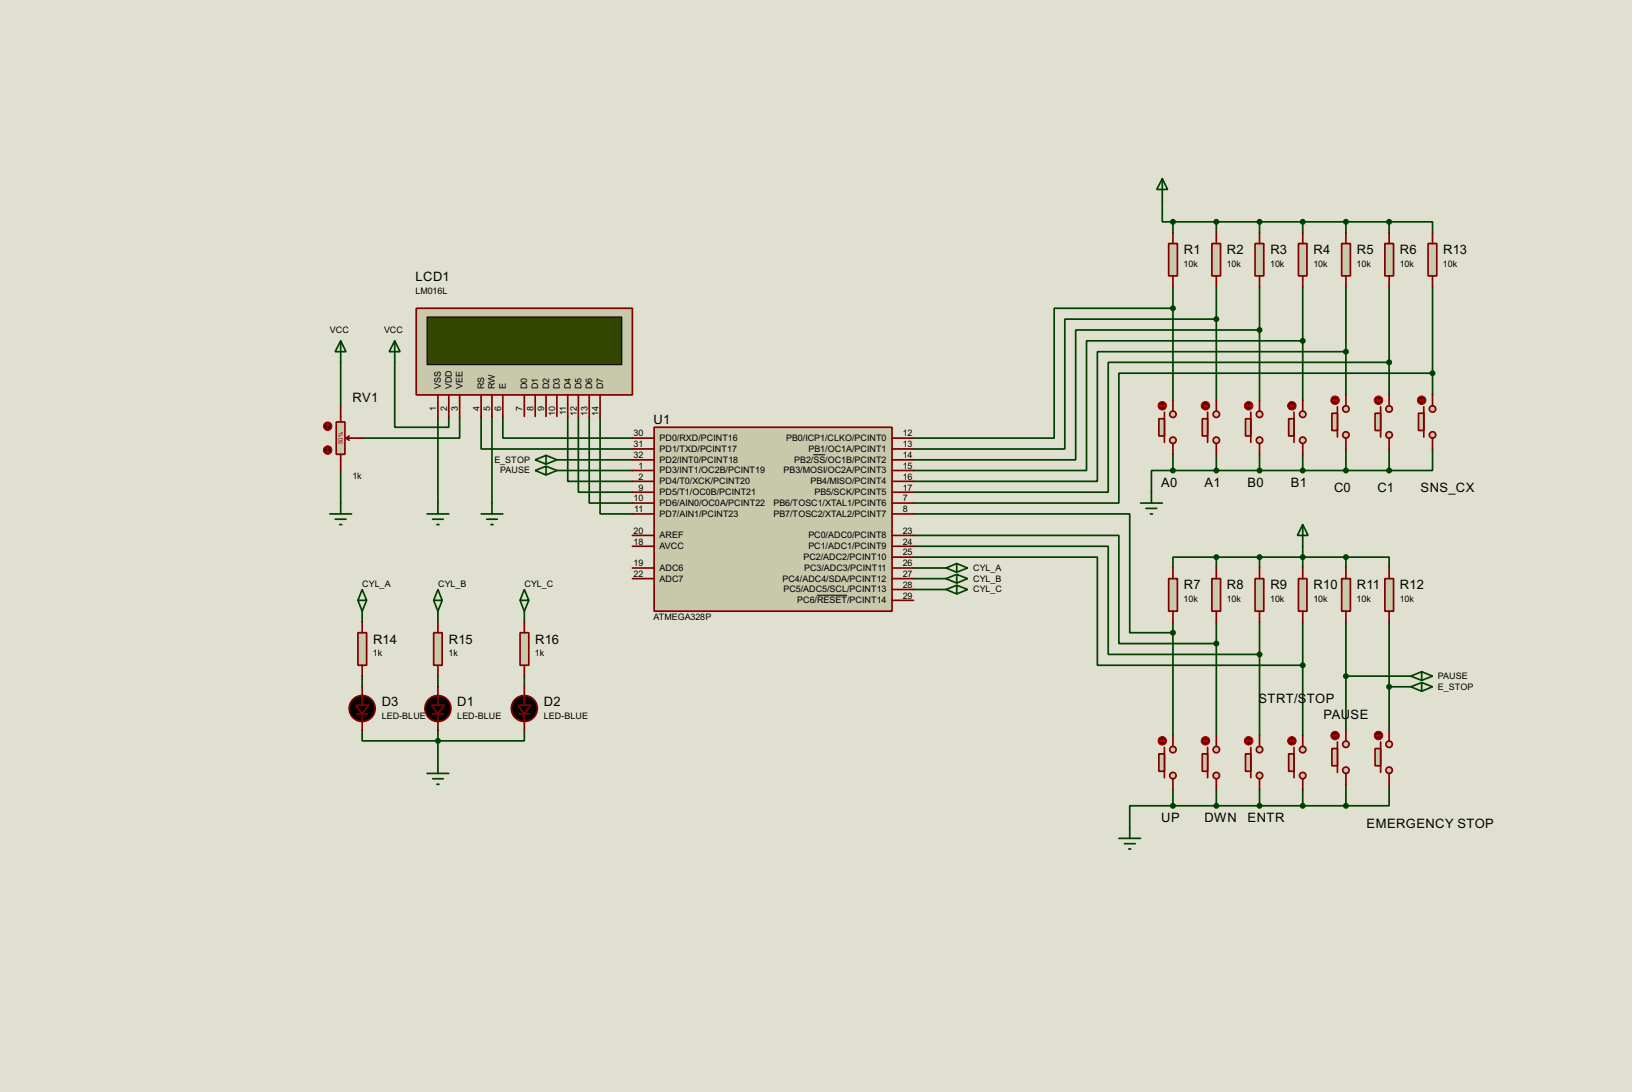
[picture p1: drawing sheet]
<svg xmlns="http://www.w3.org/2000/svg" width="383mm" height="256mm" viewBox="0 0 383 256" stroke-linecap="round" stroke-linejoin="round" font-family="sans-serif">
<path d="M0 0h383.5v256.5h-383.5z" fill="#e0e0d0"/>
<g fill="none" stroke="#004000" stroke-width=".4">
<path d="M273.1 47v5.1h2.5M275.6 52.1h50.8M275.6 52.1v2.6M285.8 52.1v2.6M296 52.1v2.6M306.1 52.1v2.6M316.3 52.1v2.6M326.4 52.1h10.2v2.6M326.4 52.1v2.6M275.6 72.4h-27.9v30.5h-33M275.6 67.4v26.6M285.8 75h-35.6v30.5h-35.5"/>
<path d="M285.8 67.4v26.6M296 77.5h-43.2v30.5h-38.1M296 67.4v26.6M306.1 67.4v26.6M316.3 67.4v25.4M326.4 67.4v25.4M336.6 67.4v25.4M80.1 85.1v10.2M92.8 85.1v15.3h12.7v-2.6M102.9 97.8v20.4M108 97.8v5.1h-22.9M113.1 97.8v7.7h35.5"/>
<path d="M115.6 97.8v20.4M118.2 97.8v5.1h30.4M133.4 97.8v15.3h15.2M135.9 97.8v17.8h12.7M138.5 97.8v20.4h10.1M141 97.8v22.9h7.6M306.1 80.1h-50.8v30.4h-40.6M316.3 82.6h-58.4v30.5h-43.2M326.4 85.1h-66v30.5h-45.7M336.6 87.7h-73.7v30.5h-48.2M80.1 110.5v7.7M130.9 110.5h17.7"/>
<path d="M130.9 108h17.7M275.6 110.5h-5v5.1M275.6 106.7v3.8M275.6 110.5h50.8M285.8 106.7v3.8M296 106.7v3.8M306.1 106.7v3.8M316.3 105.5v5M326.4 105.5v5M336.6 105.5v5h-10.2M214.7 120.7h50.8v27.9h10.1M214.7 125.8h48.2v25.4h22.9"/>
<path d="M214.7 128.3h45.7v25.4h35.6M214.7 130.9h43.2v25.4h48.2M214.7 138.5h7.6M214.7 133.4h7.6M214.7 135.9h7.6M285.8 130.9h-10.2v2.5M285.8 130.9v2.5M285.8 130.9h30.5M296 130.9v2.5M306.1 128.3v5.1M316.3 130.9h10.1v2.5M316.3 130.9v2.5"/>
<path d="M85.1 143.6v2.5M85.1 158.8v2.5M102.9 143.6v2.5M102.9 158.8v2.5M123.2 143.6v2.5M123.2 158.8v2.5M275.6 146.1v26.7M285.8 146.1v26.7M296 146.1v26.7M306.1 146.1v26.7M316.3 146.1v25.4M316.3 158.8h15.2"/>
<path d="M326.4 146.1v25.4M85.1 171.5v2.5h38.1v-2.5M102.9 171.5v7.6M326.4 161.3h5.1M275.6 189.3h-10.1v5.1M275.6 185.5v3.8M275.6 189.3h40.7M285.8 185.5v3.8M296 185.5v3.8M306.1 185.5v3.8M316.3 184.2v5.1M326.4 184.2v5.1h-10.1"/>
</g>
<path d="M153.7 100.4h55.9v43.2h-55.9z" fill="#c8c8aa" stroke="#800000" stroke-width=".4"/>
<g fill="none" stroke="#800000" stroke-width=".4">
<path d="M148.6 102.9h5.1M148.6 105.5h5.1M148.6 110.5h5.1M148.6 108h5.1M148.6 118.2h5.1M148.6 115.6h5.1M148.6 113.1h5.1M209.6 102.9h5.1M209.6 105.5h5.1M209.6 110.5h5.1M209.6 108h5.1M209.6 118.2h5.1"/>
<path d="M209.6 115.6h5.1M209.6 113.1h5.1M148.6 120.7h5.1M148.6 135.9h5.1M148.6 133.4h5.1M148.6 128.3h5.1M148.6 125.8h5.1M209.6 120.7h5.1M209.6 138.5h5.1M209.6 135.9h5.1M209.6 133.4h5.1M209.6 130.9h5.1"/>
<path d="M209.6 128.3h5.1M209.6 125.8h5.1M209.6 141h5.1"/>
</g>
<path d="M191.1 106.8h2.8M192 139.8h7.1" fill="none" stroke="#000" stroke-width=".23"/>
<path d="M79 99.1h2.1v7.6h-2.1z" fill="#c8c8aa" stroke="#800000" stroke-width=".4"/>
<path d="M80.1 95.3v3.8M80.1 106.7v3.8M81.3 102.9l.8 .5M81.3 102.9h3.8M82.1 102.4l-.8 .5" fill="none" stroke="#800000" stroke-width=".4"/>
<circle cx="77" cy="100.1" r="1" fill="#400000" stroke="#f00" stroke-width=".23"/>
<path d="M77 99.6l-.2 .3M77 99.6l.3 .3M77 99.6v1" fill="none" stroke="#f00" stroke-width=".23"/>
<circle cx="77" cy="105.7" r="1" fill="#400000" stroke="#f00" stroke-width=".23"/>
<path d="M76.8 106l.2 .2M77 105.2v1M77.3 106l-.3 .2" fill="none" stroke="#f00" stroke-width=".23"/>
<path d="M97.8 72.4h50.8v20.4h-50.8z" fill="#c8c8aa" stroke="#800000" stroke-width=".4"/>
<path d="M100.4 74.5h45.7v11.2h-45.7z" fill="#324600" stroke="#000" stroke-width=".25"/>
<g fill="none" stroke="#800000" stroke-width=".4">
<path d="M102.9 92.8v5M105.5 92.8v5M108 92.8v5M113.1 92.8v5M115.6 92.8v5M118.2 92.8v5M123.2 92.8v5M125.8 92.8v5M128.3 92.8v5M130.9 92.8v5M133.4 92.8v5M135.9 92.8v5"/>
<path d="M138.5 92.8v5M141 92.8v5"/>
</g>
<path d="M80.1 80.1l1.2 2.5h-2.5zM80.1 80.1v5M80.1 118.2v2.5M77.5 120.7h5.1M78.8 122h2.5M79.8 123.2h.5" fill="none" stroke="#004000" stroke-width=".4"/>
<g fill="#c8c8aa" stroke="#800000" stroke-width=".4">
<circle cx="275.6" cy="97.3" r=".75"/>
<circle cx="275.6" cy="103.4" r=".75"/>
</g>
<path d="M273.6 96.8v7.1" fill="none" stroke="#800000" stroke-width=".4"/>
<path d="M272.3 98.4h1.3v4h-1.3z" fill="#c8c8aa" stroke="#800000" stroke-width=".4"/>
<path d="M275.6 94v2.6M275.6 104.2v2.5" fill="none" stroke="#800000" stroke-width=".4"/>
<circle cx="273.1" cy="95.3" r="1" fill="#400000" stroke="#f00" stroke-width=".23"/>
<path d="M272.6 95.3h1M272.6 95.3l.3 .3M272.9 95.1l-.3 .2M273.4 95.1l.2 .2M273.6 95.3l-.2 .3" fill="none" stroke="#f00" stroke-width=".23"/>
<g fill="#c8c8aa" stroke="#800000" stroke-width=".4">
<circle cx="285.8" cy="97.3" r=".75"/>
<circle cx="285.8" cy="103.4" r=".75"/>
</g>
<path d="M283.8 96.8v7.1" fill="none" stroke="#800000" stroke-width=".4"/>
<path d="M282.5 98.4h1.3v4h-1.3z" fill="#c8c8aa" stroke="#800000" stroke-width=".4"/>
<path d="M285.8 94v2.6M285.8 104.2v2.5" fill="none" stroke="#800000" stroke-width=".4"/>
<circle cx="283.2" cy="95.3" r="1" fill="#400000" stroke="#f00" stroke-width=".23"/>
<path d="M282.8 95.3h1M282.8 95.3l.2 .3M283 95.1l-.2 .2M283.5 95.1l.3 .2M283.8 95.3l-.3 .3" fill="none" stroke="#f00" stroke-width=".23"/>
<g fill="#c8c8aa" stroke="#800000" stroke-width=".4">
<circle cx="295.9" cy="97.3" r=".75"/>
<circle cx="295.9" cy="103.4" r=".75"/>
</g>
<path d="M293.9 96.8v7.1" fill="none" stroke="#800000" stroke-width=".4"/>
<path d="M292.7 98.4h1.2v4h-1.2z" fill="#c8c8aa" stroke="#800000" stroke-width=".4"/>
<path d="M296 94v2.6M296 104.2v2.5" fill="none" stroke="#800000" stroke-width=".4"/>
<circle cx="293.4" cy="95.3" r="1" fill="#400000" stroke="#f00" stroke-width=".23"/>
<path d="M292.9 95.3h1M292.9 95.3l.3 .3M293.2 95.1l-.3 .2M293.7 95.1l.2 .2M293.9 95.3l-.2 .3" fill="none" stroke="#f00" stroke-width=".23"/>
<g fill="#c8c8aa" stroke="#800000" stroke-width=".4">
<circle cx="306.1" cy="97.3" r=".75"/>
<circle cx="306.1" cy="103.4" r=".75"/>
</g>
<path d="M304.1 96.8v7.1" fill="none" stroke="#800000" stroke-width=".4"/>
<path d="M302.8 98.4h1.3v4h-1.3z" fill="#c8c8aa" stroke="#800000" stroke-width=".4"/>
<path d="M306.1 94v2.6M306.1 104.2v2.5" fill="none" stroke="#800000" stroke-width=".4"/>
<circle cx="303.5" cy="95.3" r="1" fill="#400000" stroke="#f00" stroke-width=".23"/>
<path d="M303.1 95.3h1M303.1 95.3l.2 .3M303.3 95.1l-.2 .2M303.8 95.1l.3 .2M304.1 95.3l-.3 .3" fill="none" stroke="#f00" stroke-width=".23"/>
<path d="M274.6 57.2h2.1v7.6h-2.1z" fill="#c8c8aa" stroke="#800000" stroke-width=".4"/>
<path d="M275.6 54.7v2.5M275.6 64.8v2.6" fill="none" stroke="#800000" stroke-width=".4"/>
<path d="M284.8 57.2h2v7.6h-2z" fill="#c8c8aa" stroke="#800000" stroke-width=".4"/>
<path d="M285.8 54.7v2.5M285.8 64.8v2.6" fill="none" stroke="#800000" stroke-width=".4"/>
<path d="M294.9 57.2h2.1v7.6h-2.1z" fill="#c8c8aa" stroke="#800000" stroke-width=".4"/>
<path d="M296 54.7v2.5M296 64.8v2.6" fill="none" stroke="#800000" stroke-width=".4"/>
<path d="M305.1 57.2h2v7.6h-2z" fill="#c8c8aa" stroke="#800000" stroke-width=".4"/>
<path d="M306.1 54.7v2.5M306.1 64.8v2.6" fill="none" stroke="#800000" stroke-width=".4"/>
<path d="M315.3 57.2h2v7.6h-2z" fill="#c8c8aa" stroke="#800000" stroke-width=".4"/>
<path d="M316.3 54.7v2.5M316.3 64.8v2.6" fill="none" stroke="#800000" stroke-width=".4"/>
<path d="M92.8 80.1l1.2 2.5h-2.5zM92.8 80.1v5M102.9 118.2v2.5M115.6 118.2v2.5M100.4 120.7h5.1M101.7 122h2.5M102.7 123.2h.5M113.1 120.7h5.1M114.4 122h2.5M115.4 123.2h.5" fill="none" stroke="#004000" stroke-width=".4"/>
<path d="M325.4 57.2h2.1v7.6h-2.1z" fill="#c8c8aa" stroke="#800000" stroke-width=".4"/>
<path d="M326.4 54.7v2.5M326.4 64.8v2.6" fill="none" stroke="#800000" stroke-width=".4"/>
<g fill="#004000" stroke="#004000" stroke-width=".4">
<circle cx="285.8" cy="52.1" r=".5"/>
<circle cx="295.9" cy="52.1" r=".5"/>
<circle cx="306.1" cy="52.1" r=".5"/>
</g>
<g fill="#c8c8aa" stroke="#800000" stroke-width=".4">
<circle cx="316.2" cy="96.1" r=".75"/>
<circle cx="316.2" cy="102.2" r=".75"/>
</g>
<path d="M314.3 95.6v7.1" fill="none" stroke="#800000" stroke-width=".4"/>
<path d="M313 97.1h1.3v4h-1.3z" fill="#c8c8aa" stroke="#800000" stroke-width=".4"/>
<path d="M316.3 92.8v2.5M316.3 102.9v2.6" fill="none" stroke="#800000" stroke-width=".4"/>
<circle cx="313.7" cy="94" r="1" fill="#400000" stroke="#f00" stroke-width=".23"/>
<path d="M313.2 94h1.1M313.2 94l.3 .3M313.5 93.8l-.3 .2M314 93.8l.3 .2M314.3 94l-.3 .3" fill="none" stroke="#f00" stroke-width=".23"/>
<g fill="#c8c8aa" stroke="#800000" stroke-width=".4">
<circle cx="326.4" cy="96.1" r=".75"/>
<circle cx="326.4" cy="102.2" r=".75"/>
</g>
<path d="M324.4 95.6v7.1" fill="none" stroke="#800000" stroke-width=".4"/>
<path d="M323.1 97.1h1.3v4h-1.3z" fill="#c8c8aa" stroke="#800000" stroke-width=".4"/>
<path d="M326.4 92.8v2.5M326.4 102.9v2.6" fill="none" stroke="#800000" stroke-width=".4"/>
<circle cx="323.9" cy="94" r="1" fill="#400000" stroke="#f00" stroke-width=".23"/>
<path d="M323.4 94h1M323.4 94l.3 .3M323.7 93.8l-.3 .2M324.2 93.8l.2 .2M324.4 94l-.2 .3" fill="none" stroke="#f00" stroke-width=".23"/>
<g fill="#004000" stroke="#004000" stroke-width=".4">
<circle cx="275.6" cy="72.4" r=".5"/>
<circle cx="285.8" cy="75" r=".5"/>
<circle cx="295.9" cy="77.5" r=".5"/>
<circle cx="306.1" cy="80.1" r=".5"/>
<circle cx="316.2" cy="82.6" r=".5"/>
<circle cx="316.2" cy="52.1" r=".5"/>
<circle cx="326.4" cy="85.1" r=".5"/>
<circle cx="306.1" cy="110.5" r=".5"/>
<circle cx="285.8" cy="110.5" r=".5"/>
<circle cx="295.9" cy="110.5" r=".5"/>
<circle cx="316.2" cy="110.5" r=".5"/>
<circle cx="275.6" cy="110.5" r=".5"/>
</g>
<path d="M273.1 42l1.3 2.5h-2.6zM273.1 42v5M268 118.2h5.1M269.3 119.4h2.5M270.6 115.6v2.6M270.3 120.7h.5" fill="none" stroke="#004000" stroke-width=".4"/>
<g fill="#c8c8aa" stroke="#800000" stroke-width=".4">
<circle cx="275.6" cy="176.1" r=".75"/>
<circle cx="275.6" cy="182.2" r=".75"/>
</g>
<path d="M273.6 175.6v7.1" fill="none" stroke="#800000" stroke-width=".4"/>
<path d="M272.3 177.1h1.3v4.1h-1.3z" fill="#c8c8aa" stroke="#800000" stroke-width=".4"/>
<path d="M275.6 172.8v2.5M275.6 182.9v2.6" fill="none" stroke="#800000" stroke-width=".4"/>
<circle cx="273.1" cy="174" r="1" fill="#400000" stroke="#f00" stroke-width=".23"/>
<path d="M272.6 174h1M272.6 174l.3 .3M272.9 173.8l-.3 .2M273.4 173.8l.2 .2M273.6 174l-.2 .3" fill="none" stroke="#f00" stroke-width=".23"/>
<g fill="#c8c8aa" stroke="#800000" stroke-width=".4">
<circle cx="285.8" cy="176.1" r=".75"/>
<circle cx="285.8" cy="182.2" r=".75"/>
</g>
<path d="M283.8 175.6v7.1" fill="none" stroke="#800000" stroke-width=".4"/>
<path d="M282.5 177.1h1.3v4.1h-1.3z" fill="#c8c8aa" stroke="#800000" stroke-width=".4"/>
<path d="M285.8 172.8v2.5M285.8 182.9v2.6" fill="none" stroke="#800000" stroke-width=".4"/>
<circle cx="283.2" cy="174" r="1" fill="#400000" stroke="#f00" stroke-width=".23"/>
<path d="M282.8 174h1M282.8 174l.2 .3M283 173.8l-.2 .2M283.5 173.8l.3 .2M283.8 174l-.3 .3" fill="none" stroke="#f00" stroke-width=".23"/>
<g fill="#c8c8aa" stroke="#800000" stroke-width=".4">
<circle cx="295.9" cy="176.1" r=".75"/>
<circle cx="295.9" cy="182.2" r=".75"/>
</g>
<path d="M293.9 175.6v7.1" fill="none" stroke="#800000" stroke-width=".4"/>
<path d="M292.7 177.1h1.2v4.1h-1.2z" fill="#c8c8aa" stroke="#800000" stroke-width=".4"/>
<path d="M296 172.8v2.5M296 182.9v2.6" fill="none" stroke="#800000" stroke-width=".4"/>
<circle cx="293.4" cy="174" r="1" fill="#400000" stroke="#f00" stroke-width=".23"/>
<path d="M292.9 174h1M292.9 174l.3 .3M293.2 173.8l-.3 .2M293.7 173.8l.2 .2M293.9 174l-.2 .3" fill="none" stroke="#f00" stroke-width=".23"/>
<g fill="#c8c8aa" stroke="#800000" stroke-width=".4">
<circle cx="306.1" cy="176.1" r=".75"/>
<circle cx="306.1" cy="182.2" r=".75"/>
</g>
<path d="M304.1 175.6v7.1" fill="none" stroke="#800000" stroke-width=".4"/>
<path d="M302.8 177.1h1.3v4.1h-1.3z" fill="#c8c8aa" stroke="#800000" stroke-width=".4"/>
<path d="M306.1 172.8v2.5M306.1 182.9v2.6" fill="none" stroke="#800000" stroke-width=".4"/>
<circle cx="303.5" cy="174" r="1" fill="#400000" stroke="#f00" stroke-width=".23"/>
<path d="M303.1 174h1M303.1 174l.2 .3M303.3 173.8l-.2 .2M303.8 173.8l.3 .2M304.1 174l-.3 .3" fill="none" stroke="#f00" stroke-width=".23"/>
<path d="M274.6 135.9h2.1v7.7h-2.1z" fill="#c8c8aa" stroke="#800000" stroke-width=".4"/>
<path d="M275.6 133.4v2.5M275.6 143.6v2.5" fill="none" stroke="#800000" stroke-width=".4"/>
<path d="M284.8 135.9h2v7.7h-2z" fill="#c8c8aa" stroke="#800000" stroke-width=".4"/>
<path d="M285.8 133.4v2.5M285.8 143.6v2.5" fill="none" stroke="#800000" stroke-width=".4"/>
<path d="M294.9 135.9h2.1v7.7h-2.1z" fill="#c8c8aa" stroke="#800000" stroke-width=".4"/>
<path d="M296 133.4v2.5M296 143.6v2.5" fill="none" stroke="#800000" stroke-width=".4"/>
<path d="M305.1 135.9h2v7.7h-2z" fill="#c8c8aa" stroke="#800000" stroke-width=".4"/>
<path d="M306.1 133.4v2.5M306.1 143.6v2.5" fill="none" stroke="#800000" stroke-width=".4"/>
<path d="M315.3 135.9h2v7.7h-2z" fill="#c8c8aa" stroke="#800000" stroke-width=".4"/>
<path d="M316.3 133.4v2.5M316.3 143.6v2.5" fill="none" stroke="#800000" stroke-width=".4"/>
<path d="M325.4 135.9h2.1v7.7h-2.1z" fill="#c8c8aa" stroke="#800000" stroke-width=".4"/>
<path d="M326.4 133.4v2.5M326.4 143.6v2.5" fill="none" stroke="#800000" stroke-width=".4"/>
<g fill="#004000" stroke="#004000" stroke-width=".4">
<circle cx="285.8" cy="130.9" r=".5"/>
<circle cx="295.9" cy="130.9" r=".5"/>
<circle cx="306.1" cy="130.9" r=".5"/>
</g>
<g fill="#c8c8aa" stroke="#800000" stroke-width=".4">
<circle cx="316.2" cy="174.8" r=".75"/>
<circle cx="316.2" cy="180.9" r=".75"/>
</g>
<path d="M314.3 174.3v7.1" fill="none" stroke="#800000" stroke-width=".4"/>
<path d="M313 175.8h1.3v4.1h-1.3z" fill="#c8c8aa" stroke="#800000" stroke-width=".4"/>
<path d="M316.3 171.5v2.5M316.3 181.7v2.5" fill="none" stroke="#800000" stroke-width=".4"/>
<circle cx="313.7" cy="172.8" r="1" fill="#400000" stroke="#f00" stroke-width=".23"/>
<path d="M313.2 172.8h1.1M313.2 172.8l.3 .2M313.5 172.5l-.3 .3M314 172.5l.3 .3M314.3 172.8l-.3 .2" fill="none" stroke="#f00" stroke-width=".23"/>
<g fill="#c8c8aa" stroke="#800000" stroke-width=".4">
<circle cx="326.4" cy="174.8" r=".75"/>
<circle cx="326.4" cy="180.9" r=".75"/>
</g>
<path d="M324.4 174.3v7.1" fill="none" stroke="#800000" stroke-width=".4"/>
<path d="M323.1 175.8h1.3v4.1h-1.3z" fill="#c8c8aa" stroke="#800000" stroke-width=".4"/>
<path d="M326.4 171.5v2.5M326.4 181.7v2.5" fill="none" stroke="#800000" stroke-width=".4"/>
<circle cx="323.9" cy="172.8" r="1" fill="#400000" stroke="#f00" stroke-width=".23"/>
<path d="M323.4 172.8h1M323.4 172.8l.3 .2M323.7 172.5l-.3 .3M324.2 172.5l.2 .3M324.4 172.8l-.2 .2" fill="none" stroke="#f00" stroke-width=".23"/>
<g fill="#004000" stroke="#004000" stroke-width=".4">
<circle cx="316.2" cy="130.9" r=".5"/>
<circle cx="306.1" cy="189.3" r=".5"/>
<circle cx="285.8" cy="189.3" r=".5"/>
<circle cx="295.9" cy="189.3" r=".5"/>
<circle cx="316.2" cy="189.3" r=".5"/>
<circle cx="275.6" cy="189.3" r=".5"/>
</g>
<path d="M306.1 123.2l1.3 2.6h-2.5zM306.1 123.2v5.1M262.9 196.9h5.1M264.2 198.2h2.6M265.2 199.4h.5M265.5 194.4v2.5" fill="none" stroke="#004000" stroke-width=".4"/>
<path d="M335.6 57.2h2v7.6h-2z" fill="#c8c8aa" stroke="#800000" stroke-width=".4"/>
<path d="M336.6 54.7v2.5M336.6 64.8v2.6" fill="none" stroke="#800000" stroke-width=".4"/>
<g fill="#c8c8aa" stroke="#800000" stroke-width=".4">
<circle cx="336.6" cy="96.1" r=".75"/>
<circle cx="336.6" cy="102.2" r=".75"/>
</g>
<path d="M334.6 95.6v7.1" fill="none" stroke="#800000" stroke-width=".4"/>
<path d="M333.3 97.1h1.3v4h-1.3z" fill="#c8c8aa" stroke="#800000" stroke-width=".4"/>
<path d="M336.6 92.8v2.5M336.6 102.9v2.6" fill="none" stroke="#800000" stroke-width=".4"/>
<circle cx="334" cy="94" r="1" fill="#400000" stroke="#f00" stroke-width=".23"/>
<path d="M333.6 94h1M333.6 94l.2 .3M333.8 93.8l-.2 .2M334.3 93.8l.3 .2M334.6 94l-.3 .3" fill="none" stroke="#f00" stroke-width=".23"/>
<g fill="#004000" stroke="#004000" stroke-width=".4">
<circle cx="326.4" cy="110.5" r=".5"/>
<circle cx="336.6" cy="87.7" r=".5"/>
<circle cx="275.6" cy="148.6" r=".5"/>
<circle cx="285.8" cy="151.2" r=".5"/>
<circle cx="295.9" cy="153.7" r=".5"/>
<circle cx="306.1" cy="156.3" r=".5"/>
<circle cx="326.4" cy="52.1" r=".5"/>
<circle cx="275.6" cy="52.1" r=".5"/>
</g>
<path d="M125.8 110.5l2.5-1v2.1zM128.3 109.5l2.6 1-2.6 1.1M224.8 132.4l2.6 1-2.6 1zM224.8 137.5l2.6 1-2.6 1zM224.8 132.4l-2.5 1 2.5 1M224.8 137.5l-2.5 1 2.5 1" fill="none" stroke="#004000" stroke-width=".4"/>
<g fill="#000" stroke="#800000" stroke-width=".4">
<path d="M83.6 165.7h3.1l-1.6 2zM101.4 165.7h3l-1.5 2zM121.7 165.7h3.1l-1.6 2z"/>
<circle cx="85.1" cy="166.4" r="3.1"/>
<circle cx="102.9" cy="166.4" r="3.1"/>
<circle cx="123.2" cy="166.4" r="3.1"/>
</g>
<path d="M83.9 167.7h2.5M85.1 161.3v4.4M85.1 167.7v3.8M101.7 167.7h2.5M102.9 161.3v4.4M102.9 167.7v3.8M122 167.7h2.5M123.2 161.3v4.4M123.2 167.7v3.8" fill="none" stroke="#800000" stroke-width=".4"/>
<path d="M84.1 148.6h2.1v7.7h-2.1z" fill="#c8c8aa" stroke="#800000" stroke-width=".4"/>
<path d="M85.1 146.1v2.5M85.1 156.3v2.5" fill="none" stroke="#800000" stroke-width=".4"/>
<path d="M101.9 148.6h2v7.7h-2z" fill="#c8c8aa" stroke="#800000" stroke-width=".4"/>
<path d="M102.9 146.1v2.5M102.9 156.3v2.5" fill="none" stroke="#800000" stroke-width=".4"/>
<path d="M122.2 148.6h2.1v7.7h-2.1z" fill="#c8c8aa" stroke="#800000" stroke-width=".4"/>
<path d="M123.2 146.1v2.5M123.2 156.3v2.5" fill="none" stroke="#800000" stroke-width=".4"/>
<g fill="#004000" stroke="#004000" stroke-width=".4">
<circle cx="102.9" cy="174" r=".5"/>
<circle cx="326.4" cy="161.3" r=".5"/>
<circle cx="316.2" cy="158.8" r=".5"/>
</g>
<g fill="none" stroke="#004000" stroke-width=".4">
<path d="M125.8 108l2.5-1v2zM128.3 107l2.6 1-2.6 1M85.1 138.5l1.1 2.5h-2.1zM102.9 138.5l1 2.5h-2zM123.2 138.5l1.1 2.5h-2.1zM224.8 134.9l2.6 1-2.6 1.1zM224.8 134.9l-2.5 1 2.5 1.1M84.1 141l1 2.6 1.1-2.6M101.9 141l1 2.6 1-2.6M122.2 141l1 2.6 1.1-2.6M334.1 157.8l2.5 1-2.5 1zM334.1 157.8l-2.6 1 2.6 1"/>
<path d="M102.9 179.1v2.6M334.1 160.3l2.5 1-2.5 1.1zM334.1 160.3l-2.6 1 2.6 1.1M100.4 181.7h5.1M101.7 182.9h2.5M102.7 184.2h.5"/>
</g>
<g font-size="3.4">
<text x="278.2" y="59.8">R1</text>
<text x="288.3" y="59.8">R2</text>
<text x="298.5" y="59.8">R3</text>
<text x="308.7" y="59.8">R4</text>
<text x="318.8" y="59.8">R5</text>
<text x="329" y="59.8">R6</text>
<text x="339.1" y="59.8">R13</text>
<text x="97.7" y="66.1">LCD1</text>
<text x="82.9" y="94.5">RV1</text>
<text x="153.6" y="99.6">U1</text>
<text x="272.9" y="114.4">A0</text>
<text x="283" y="114.4">A1</text>
<text x="293.2" y="114.4">B0</text>
<text x="303.3" y="114.4">B1</text>
<text x="313.5" y="115.6">C0</text>
<text x="323.7" y="115.6">C1</text>
<text x="333.8" y="115.6">SNS_CX</text>
<text x="278.2" y="138.5">R7</text>
<text x="288.3" y="138.5">R8</text>
<text x="298.5" y="138.5">R9</text>
<text x="308.7" y="138.5">R10</text>
<text x="318.8" y="138.5">R11</text>
<text x="329" y="138.5">R12</text>
<text x="87.7" y="151.2">R14</text>
<text x="105.5" y="151.2">R15</text>
<text x="125.8" y="151.2">R16</text>
<text x="89.7" y="165.9">D3</text>
<text x="107.5" y="165.9">D1</text>
<text x="127.8" y="165.9">D2</text>
<text x="295.7" y="165.2">STRT/S</text>
<text x="307.1" y="165.2">TOP</text>
<text x="311" y="169">PAU</text>
<text x="317.4" y="169">SE</text>
<text x="272.9" y="193.1">UP</text>
<text x="283" y="193.1">DWN</text>
<text x="293.2" y="193.1">ENTR</text>
<text x="321.1" y="194.4">EMERGENCY STOP</text>
</g>
<g font-size="2.4">
<text x="278.1" y="62.7">10k</text>
<text x="288.3" y="62.7">10k</text>
<text x="298.5" y="62.7">10k</text>
<text x="308.6" y="62.7">10k</text>
<text x="318.8" y="62.7">10k</text>
<text x="328.9" y="62.7">10k</text>
<text x="339.1" y="62.7">10k</text>
<text x="97.6" y="69.1">LM016L</text>
<text x="77.5" y="78.2">VCC</text>
<text x="90.2" y="78.2">VCC</text>
<text x="103.6" y="91.4" transform="rotate(-90 103.6 91.4)">VSS</text>
<text x="106.2" y="91.4" transform="rotate(-90 106.2 91.4)">VDD</text>
<text x="108.7" y="91.4" transform="rotate(-90 108.7 91.4)">VEE</text>
<text x="113.8" y="91.4" transform="rotate(-90 113.8 91.4)">RS</text>
<text x="116.3" y="91.4" transform="rotate(-90 116.3 91.4)">RW</text>
<text x="118.9" y="91.4" transform="rotate(-90 118.9 91.4)">E</text>
<text x="123.9" y="91.4" transform="rotate(-90 123.9 91.4)">D0</text>
<text x="126.5" y="91.4" transform="rotate(-90 126.5 91.4)">D1</text>
<text x="129" y="91.4" transform="rotate(-90 129 91.4)">D2</text>
<text x="131.6" y="91.4" transform="rotate(-90 131.6 91.4)">D3</text>
<text x="134.1" y="91.4" transform="rotate(-90 134.1 91.4)">D4</text>
<text x="136.6" y="91.4" transform="rotate(-90 136.6 91.4)">D5</text>
<text x="139.2" y="91.4" transform="rotate(-90 139.2 91.4)">D6</text>
<text x="141.7" y="91.4" transform="rotate(-90 141.7 91.4)">D7</text>
<text x="102.5" y="96.4" transform="rotate(-90 102.5 96.4)">1</text>
<text x="105.1" y="96.5" transform="rotate(-90 105.1 96.5)">2</text>
<text x="107.6" y="96.5" transform="rotate(-90 107.6 96.5)">3</text>
<text x="112.7" y="96.5" transform="rotate(-90 112.7 96.5)">4</text>
<text x="115.2" y="96.4" transform="rotate(-90 115.2 96.4)">5</text>
<text x="117.8" y="96.5" transform="rotate(-90 117.8 96.5)">6</text>
<text x="122.8" y="96.5" transform="rotate(-90 122.8 96.5)">7</text>
<text x="125.4" y="96.5" transform="rotate(-90 125.4 96.5)">8</text>
<text x="127.9" y="96.4" transform="rotate(-90 127.9 96.4)">9</text>
<text x="130.5" y="97.6" transform="rotate(-90 130.5 97.6)">10</text>
<text x="133" y="97.5" transform="rotate(-90 133 97.5)">11</text>
<text x="135.5" y="97.6" transform="rotate(-90 135.5 97.6)">12</text>
<text x="138.1" y="97.6" transform="rotate(-90 138.1 97.6)">13</text>
<text x="140.6" y="97.6" transform="rotate(-90 140.6 97.6)">14</text>
<text x="148.9" y="107.6">32</text>
<text x="148.9" y="105.1">31</text>
<text x="148.9" y="102.5">30</text>
<text x="155" y="106.2">PD1/TXD/PCINT17</text>
<text x="155" y="103.6">PD0/RXD/PCINT16</text>
<text x="184.7" y="103.6">PB0/ICP1/CLKO/PCINT0</text>
<text x="190" y="106.2">PB1/OC1A/PCINT1</text>
<text x="212.1" y="102.5">12</text>
<text x="212.1" y="105.1">13</text>
<text x="212.1" y="107.6">14</text>
<text x="82.8" y="112.6">1k</text>
<text x="116.2" y="108.7">E_STOP</text>
<text x="117.5" y="111.2">PAUSE</text>
<text x="150" y="112.7">2</text>
<text x="150" y="110.1">1</text>
<text x="155" y="113.8">PD4/T0/XCK/PCINT20</text>
<text x="155" y="111.2">PD3/INT1/OC2B/PCINT19</text>
<text x="155" y="108.7">PD2/INT0/PCINT18</text>
<text x="184.1" y="111.2">PB3/MOSI/OC2A/PCINT3</text>
<text x="186.6" y="108.7">PB2/SS/OC1B/PCINT2</text>
<text x="190.4" y="113.8">PB4/MISO/PCINT4</text>
<text x="212.1" y="110.1">15</text>
<text x="212.1" y="112.7">16</text>
<text x="148.9" y="117.8">10</text>
<text x="150" y="115.2">9</text>
<text x="155" y="118.9">PD6/AIN0/OC0A/PCINT22</text>
<text x="155" y="116.3">PD5/T1/OC0B/PCINT21</text>
<text x="181.7" y="118.9">PB6/TOSC1/XTAL1/PCINT6</text>
<text x="191.4" y="116.3">PB5/SCK/PCINT5</text>
<text x="212.1" y="115.2">17</text>
<text x="212.1" y="117.8">7</text>
<text x="148.9" y="125.4">20</text>
<text x="149" y="120.3">11</text>
<text x="155" y="121.4">PD7/AIN1/PCINT23</text>
<text x="181.7" y="121.4">PB7/TOSC2/XTAL2/PCINT7</text>
<text x="212.1" y="120.3">8</text>
<text x="212.1" y="125.4">23</text>
<text x="148.9" y="127.9">18</text>
<text x="155" y="129">AVCC</text>
<text x="155" y="126.5">AREF</text>
<text x="188.8" y="131.6">PC2/ADC2/PCINT10</text>
<text x="189.9" y="129">PC1/ADC1/PCINT9</text>
<text x="189.9" y="126.5">PC0/ADC0/PCINT8</text>
<text x="212.1" y="130.5">25</text>
<text x="212.1" y="127.9">24</text>
<text x="85.1" y="137.9">CYL_A</text>
<text x="102.9" y="137.9">CYL_B</text>
<text x="123.2" y="137.9">CYL_C</text>
<text x="148.9" y="133">19</text>
<text x="148.9" y="135.5">22</text>
<text x="155" y="134.1">ADC6</text>
<text x="155" y="136.6">ADC7</text>
<text x="183.9" y="136.6">PC4/ADC4/SDA/PCINT12</text>
<text x="188.9" y="134.1">PC3/ADC3/PCINT11</text>
<text x="212.1" y="135.5">27</text>
<text x="212.1" y="133">26</text>
<text x="228.7" y="134.1">CYL_A</text>
<text x="228.7" y="136.6">CYL_B</text>
<text x="184.1" y="139.2">PC5/ADC5/SCL/PCINT13</text>
<text x="187.3" y="141.7">PC6/RESET/PCINT14</text>
<text x="212.1" y="140.6">29</text>
<text x="212.1" y="138.1">28</text>
<text x="228.7" y="139.2">CYL_C</text>
<text x="278.1" y="141.5">10k</text>
<text x="288.3" y="141.5">10k</text>
<text x="298.5" y="141.5">10k</text>
<text x="308.6" y="141.5">10k</text>
<text x="318.8" y="141.5">10k</text>
<text x="328.9" y="141.5">10k</text>
<text x="153.5" y="145.7">ATMEGA328P</text>
<text x="87.6" y="154.2">1k</text>
<text x="105.4" y="154.2">1k</text>
<text x="125.7" y="154.2">1k</text>
<text x="337.9" y="159.5">PAUSE</text>
<text x="337.9" y="162">E_STOP</text>
<text x="89.7" y="168.9">LED-BLUE</text>
<text x="107.4" y="168.9">LED-BLUE</text>
<text x="127.8" y="168.9">LED-BLUE</text>
</g>
<text font-size="1.6" fill="#c00000" x="80.6" y="104.3" transform="rotate(-90 80.6 104.3)">50%</text>
</svg>
